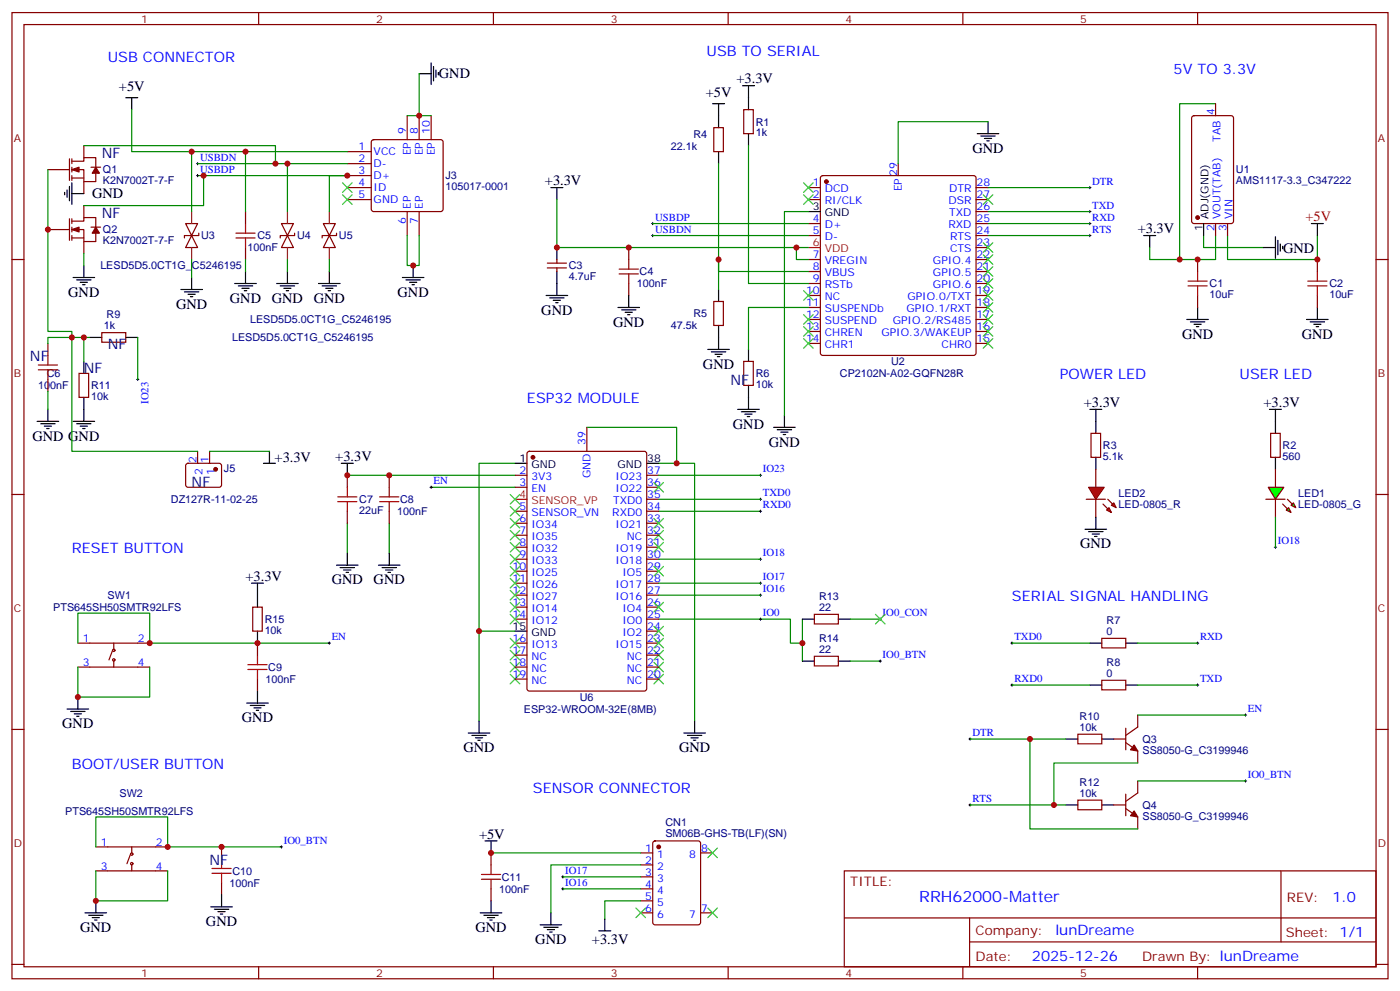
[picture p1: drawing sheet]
<svg xmlns="http://www.w3.org/2000/svg" width="412mm" height="292mm" viewBox="0 0 412 292" stroke-linecap="round" stroke-linejoin="round" font-family="sans-serif">
<g fill="none" stroke="#870000" stroke-width=".35">
<path d="M3.5 3.7h405.4v284.3h-405.4zM7.1 7.2h398.2v277.3h-398.2zM76.2 3.7v3.5M145.3 3.7v3.5M214.5 3.7v3.5M283.6 3.7v3.5M352.8 3.7v3.5M119.9 34v7.1M123.5 34v7.1M127 34v7.1M210.3 37.6h2.8v7h-2.8zM219.1 32.3h2.8v7h-2.8z"/>
<path d="M351.2 34.2l.5-.2h11l.6 .5 .1 30.6-.5 .6-11.2 .1-.6-.5-.1-30.6zM358.1 30.5v3.5M14.1 49.9h6.4M20.5 46.7v6.4M21.2 49.9h3.5v3.5h3.5v-2.4M21.2 47.4h3.5v-1h3.5v2.8M21.2 46.7v1.5M21.2 49.2v1.4M21.2 51.7v1.4M21.2 52.4h3.5M24.7 42.9v3.5M24.7 53.4v3.6"/>
<path d="M26.8 49.2h2.8M102.3 44.6h7.1M102.3 48.2h7.1M102.3 51.7h7.1M102.3 55.2h7.1M102.3 58.7h7.1M109.6 41.3l.5-.2h19.7l.5 .2 .2 .5v19.8l-.2 .5-.5 .2h-19.7l-.5-.3-.2-.4v-19.8zM238.1 55.2h3.6M238.1 58.7h3.6M241.9 51.9l.5-.2h44.4l.5 .2 .2 .5v51.5l-.2 .5-.5 .2h-44.4l-.5-.2-.2-.5v-51.5zM264.6 48.2v3.5M287.5 55.2h3.5"/>
<path d="M287.5 58.7h3.5M3.5 76.4h3.6M14.1 67.6h6.4M20.5 64.4v6.3M21.2 67.6h3.5v3.5h3.5v-2.5M21.2 65.1h3.5v-1.1h3.5v2.9M21.2 64.4v1.4M21.2 66.9v1.4M21.2 69.3v1.4M21.2 70h3.5M24.7 60.5v3.5M24.7 71.1v3.5"/>
<path d="M26.8 66.9h2.8M54.7 65.8h3.5l-1.8 3.5zM56.4 69.3l1.8 3.5h-3.5zM58.6 68.6v.7h-4.3v.7M72.3 62.3v3.5M72.3 72.8v3.6M82.9 65.8h3.5l-1.7 3.5zM84.7 69.3l1.7 3.5h-3.5zM86.8 68.6v.7h-4.3v.7M95.2 65.8h3.6l-1.8 3.5zM97 69.3l1.8 3.5h-3.6zM99.1 68.6v.7h-4.2v.7"/>
<path d="M119.9 62.3v7M123.5 62.3v7M161.2 77.4h5.7M161.2 78.8h5.7M164 76.4v1M164 78.8v1.1M185.2 72.8v3.6M238.1 76.4h3.6M238.1 65.8h3.6M238.1 69.3h3.6M238.1 79.9h3.6M287.5 76.4h3.5"/>
<path d="M287.5 65.8h3.5M287.5 69.3h3.5M287.5 79.9h3.5M287.5 72.8h3.5M287.5 62.3h3.5M352.8 76.4v3.5M358.1 65.8v3.5M361.6 65.8v3.5M388.1 76.4v3.5M405.3 76.4h3.6M30 97.9h7v2.8h-7zM185.2 83.4v3.6"/>
<path d="M210.3 88.7h2.8v7.1h-2.8zM238.1 83.4h3.6M238.1 87h3.6M238.1 90.5h3.6M238.1 94h3.6M238.1 97.5h3.6M287.5 83.4h3.5M287.5 87h3.5M287.5 90.5h3.5M287.5 94h3.5M287.5 97.5h3.5M352.8 87v3.5"/>
<path d="M388.1 87v3.5M14.1 101.1v3.5M14.1 111.7v3.5M23.3 109.9h2.8v7h-2.8zM219.1 106.4h2.8v7h-2.8zM238.1 101.1h3.6M287.5 101.1h3.5M54.9 136.6l.5-.3 9.4 .1 .5 .7-.1 5.9-.6 .4-9.5-.1-.4-.6v-5.6zM58.2 132.8v3.5M61.7 132.8v3.5M3.5 145.5h3.6M405.3 145.5h3.6"/>
<path d="M3.5 214.7h3.6M405.3 214.7h3.6M248.7 256.3h156.6v28.2h-156.6zM377.3 256.3v20.9M248.7 270.1h156.5M285.6 277.2h119.6M285.6 270.1v14.2M3.5 283.8h3.6M76.2 284.5v3.5M145.3 284.5v3.5M214.5 284.5v3.5M283.6 284.5v3.5"/>
<path d="M352.8 284.5v3.5M405.3 283.8h3.6"/>
</g>
<g fill="none" stroke="#000" stroke-width=".35">
<path d="M127 18.5v6.4M127.7 19.6v4.2M37 28.8h3.6M38.8 28.8v3.5M123.5 21.7h3.5M128.4 20.6v2.2M129.1 21.3v.7M209.9 30.5h3.5M211.7 30.5v7.1M218.7 25.2h3.5M220.5 25.2v7.1M220.5 39.3v3.6"/>
<path d="M287.9 39.3h6.3M291 35.8v3.5M19 56.6v.7M19.8 55.9v2.1M20.5 54.9v4.2M21.2 57h3.5M21.2 53.8v6.3M162.3 55.2h3.5M164 55.2v3.5M211.7 44.6v3.6M288.9 40h4.3M290 40.7h2.1"/>
<path d="M290.7 41.5h.7M24.7 78.1v3.6M72.3 79.9v3.5M84.7 79.9v3.5M97 79.9v3.5M121.7 78.1v3.6M164 72.8v3.6M164 79.9v7.1M238.1 62.3h3.6M336.9 69.3h3.5M338.7 69.3v3.5M354.5 65.8v3.5"/>
<path d="M372.2 72.8h3.5M375.7 69.7v6.3M376.4 70.7v4.3M377.1 71.8v2.1M377.8 72.5v.7M386.3 65.8h3.5M388.1 65.8v3.5M21.5 81.7h6.4M22.6 82.4h4.2M23.6 83.1h2.2M24.3 83.8h.7M26.5 99.3h3.5"/>
<path d="M37 99.3h3.6M53.3 85.2h6.3M54.3 85.9h4.3M55.4 86.6h2.1M56.1 87.3h.7M56.4 81.7v3.5M69.1 83.4h6.4M70.2 84.1h4.2M71.3 84.8h2.1M72 85.5h.7M81.5 83.4h6.3M82.5 84.1h4.3"/>
<path d="M83.6 84.8h2.1M84.3 85.5h.7M93.8 83.4h6.4M94.9 84.1h4.2M96 84.8h2.1M96.7 85.5h.7M118.5 81.7h6.4M119.6 82.4h4.2M120.6 83.1h2.2M121.4 83.8h.7M160.9 87h6.3M161.9 87.7h4.3"/>
<path d="M163 88.4h2.1M163.7 89.1h.7M182 90.5h6.4M183.1 91.2h4.2M184.1 91.9h2.2M184.9 92.6h.7M185.2 87v3.5M211.7 85.2v3.5M211.7 95.8v7M349.6 94h6.4M350.7 94.7h4.2M351.7 95.4h2.1"/>
<path d="M352.4 96.1h.7M352.8 90.5v3.5M384.9 94h6.3M385.9 94.7h4.3M387 95.4h2.1M387.7 96.1h.7M388.1 90.5v3.5M24.7 106.4v3.5M24.7 116.9v7.1M208.5 102.8h6.3M209.5 103.5h4.3M210.6 104.2h2.1"/>
<path d="M211.3 105h.7M220.5 102.8v3.6M220.5 113.4v7.1M10.9 124h6.4M12 124.7h4.2M13.1 125.4h2.1M13.8 126.1h.7M14.1 120.5v3.5M21.5 124h6.4M22.6 124.7h4.2M23.6 125.4h2.2M24.3 126.1h.7"/>
<path d="M77.6 136.3h3.5M79.4 132.8v3.5M217.3 120.5h6.4M218.4 121.2h4.2M219.4 121.9h2.1M220.1 122.6h.7M227.9 125.8h6.3M229 126.5h4.2M230 127.2h2.1M230.7 127.9h.7M231.1 122.2v3.6"/>
</g>
<g fill="none" stroke="#008700" stroke-width=".35">
<path d="M38.8 32.3v12.3h33.5M119.9 34h7.1M123.5 21.7v12.3M291 35.8h-26.4v12.4M358.1 30.5h-10.6v45.9h10.6v-7.1M14.1 49.9v47.6h7.1v35.3h37M24.7 42.9h56.4v5.3M56.4 44.6v17.7M58.2 51.7h44.1h-5.3v10.6M58.2 48.2h26.5M60 51.7v8.8h-35.3M102.3 48.2h-17.6v14.1"/>
<path d="M102.3 44.6h-30v17.7M164 58.7v14.1h74.1M211.7 48.2v31.7h26.4M220.5 42.9v40.5h17.6M291 55.2h30M24.7 74.6v3.5M56.4 76.4v5.3M72.3 76.4v3.5M84.7 76.4v3.5M97 76.4v3.5M119.9 69.3v8.8h3.6v-8.8M192.3 65.8h45.8"/>
<path d="M192.3 69.3h45.8M211.7 76.4v8.8M234.6 72.8v3.6h3.5M238.1 62.3h-7v59.9M291 62.3h30M291 65.8h30M291 69.3h30M338.7 72.8v3.6h8.8M354.5 69.3v3.5h17.7M361.6 69.3v7.1h26.5v-7.1M24.7 99.3v7.1M26.5 99.3h-12.4v1.8"/>
<path d="M40.6 99.3v12.4M238.1 90.5h-17.6v12.3M14.1 115.2v5.3M61.7 132.8h17.7"/>
</g>
<g fill="none" stroke="#3c3" stroke-width=".35">
<path d="M100.9 53.8l2.8 2.8M100.9 57.3l2.8 2.8M103.7 53.8l-2.8 2.8M103.7 57.3l-2.8 2.8M236.7 53.8l2.8 2.8M236.7 57.3l2.8 2.8M239.5 53.8l-2.8 2.8M239.5 57.3l-2.8 2.8M289.6 57.3l2.9 2.8M292.5 57.3l-2.9 2.8M289.6 71.4l2.9 2.9M289.6 75l2.9 2.8"/>
<path d="M289.6 78.5l2.9 2.8M292.5 71.4l-2.9 2.9M292.5 75l-2.9 2.8M292.5 78.5l-2.9 2.8M236.7 85.5l2.8 2.9M236.7 92.6l2.8 2.8M236.7 96.1l2.8 2.9M236.7 99.7l2.8 2.8M239.5 85.5l-2.8 2.9M239.5 92.6l-2.8 2.8M239.5 96.1l-2.8 2.9M239.5 99.7l-2.8 2.8"/>
<path d="M289.6 82l2.9 2.8M289.6 85.5l2.9 2.9M289.6 89.1l2.9 2.8M289.6 92.6l2.9 2.8M289.6 96.1l2.9 2.9M289.6 99.7l2.9 2.8M292.5 82l-2.9 2.8M292.5 85.5l-2.9 2.9M292.5 89.1l-2.9 2.8M292.5 92.6l-2.9 2.8M292.5 96.1l-2.9 2.9M292.5 99.7l-2.9 2.8"/>
</g>
<path d="M56.4 62.3v3.5M56.4 72.8v3.6M84.7 62.3v3.5M84.7 72.8v3.6M97 62.3v3.5M97 72.8v3.6" fill="none" stroke="#8c2424" stroke-width=".35"/>
<g fill="none" stroke="#a10000" stroke-width=".35">
<path d="M69.5 70h5.6M69.5 68.6h5.6M72.3 65.8v2.8M72.3 70v2.8M182.4 79.2h5.6M185.2 76.4v2.8M352.8 79.9v2.8M388.1 79.9v2.8M182.4 80.6h5.6M185.2 80.6v2.8M350 84.1h5.6M350 82.7h5.6"/>
<path d="M352.8 84.1v2.9M385.2 84.1h5.7M385.2 82.7h5.7M388.1 84.1v2.9M11.3 108.8h5.6M11.3 107.4h5.6M14.1 104.6v2.8M14.1 108.8v2.9"/>
</g>
<g fill="none" stroke="#000" stroke-width=".29">
<path d="M57.9 48.2h.7M57.9 51.7h.7M58.2 47.8v.7M58.2 51.3v.7M320.7 55.2h.7M321 54.9v.7M191.9 65.8h.7M191.9 69.3h.7M192.3 65.4v.7M192.3 69v.7M320.7 62.3h.7M320.7 65.8h.7"/>
<path d="M320.7 69.3h.7M321 61.9v.7M321 65.4v.7M321 69v.7M40.2 111.7h.7M40.6 111.3v.7"/>
</g>
<g fill="#870000" stroke="#870000" stroke-width=".35">
<path d="M28.2 49.2l1.1 1.8h-2.1z"/>
<path d="M21.2 49.9l2.1-.7v1.4z"/>
<path d="M28.2 66.9l1.1 1.7h-2.1z"/>
<path d="M21.2 67.6l2.1-.7v1.4z"/>
<circle cx="63.5" cy="138.1" r=".53"/>
<circle cx="243.4" cy="53.4" r=".53"/>
<circle cx="352.8" cy="64" r=".53"/>
</g>
<path d="M238.1 72.8h3.6" fill="none" stroke="#f00" stroke-width=".35"/>
<g fill="#f00" stroke="#870000" stroke-width=".35">
<path d="M320.7 143.4h4.6l-2.5 3.5z"/>
<path d="M320 146.9h5.6z"/>
</g>
<g fill="#870000" stroke="#870000" stroke-width=".35">
<path d="M326.3 146.9l1.4 1.4z"/>
<path d="M324.9 148.3l1.4 1.5z"/>
</g>
<g fill="#f00" stroke="#870000" stroke-width=".35">
<path d="M327.4 148.7l.7-.7 .7 1.4z"/>
<path d="M326 150.1l.7-.7 .7 1.4z"/>
</g>
<g fill="none" stroke="#870000" stroke-width=".35">
<path d="M102.3 139.9v3.5M114.7 139.9v3.5M151.7 139.9h3.5M155.5 133l.4-.2h33.9l.6 .5 .1 69.4-.5 .6-34.1 .1-.6-.5-.1-69.4zM172.9 125.8v7M190.5 139.9h3.5M321.4 127.5h2.8v7.1h-2.8zM322.8 138.1v5.3M374.3 127.5h2.8v7.1h-2.8zM375.7 138.1v5.3M102.3 150.5v3.5M114.7 150.5v3.5"/>
<path d="M151.7 143.4h3.5M151.7 150.5h3.5M151.7 154h3.5M151.7 157.5h3.5M190.5 143.4h3.5M190.5 146.9h3.5M190.5 150.5h3.5M190.5 154h3.5M190.5 157.5h3.5M322.8 146.9v5.3M375.7 146.9v5.3M151.7 161h3.5"/>
<path d="M151.7 164.6h3.5M151.7 168.1h3.5M151.7 171.6h3.5M151.7 175.2h3.5M151.7 178.7h3.5M190.5 161h3.5M190.5 164.6h3.5M190.5 168.1h3.5M190.5 171.6h3.5M190.5 175.2h3.5M190.5 178.7h3.5M151.7 182.2h3.5"/>
<path d="M151.7 189.3h3.5M151.7 192.8h3.5M151.7 196.3h3.5M151.7 199.8h3.5M190.5 182.2h3.5M190.5 185.7h3.5M190.5 189.3h3.5M190.5 192.8h3.5M190.5 196.3h3.5M190.5 199.8h3.5M239.9 193.1h7v2.9h-7zM239.9 180.8h7v2.8h-7z"/>
</g>
<g fill="none" stroke="#000" stroke-width=".35">
<path d="M100.5 136.3h3.6M102.3 136.3v3.6M151.7 136.3h3.5M190.5 136.3h3.5M321 120.5h3.6M322.8 120.5v7M322.8 134.6v3.5M373.9 120.5h3.6M375.7 120.5v7M375.7 134.6v3.5M319.6 155.8h6.4M320.7 156.5h4.2"/>
<path d="M321.7 157.2h2.1M322.4 157.9h.7M322.8 152.2v3.6M99.1 166.3h6.4M100.2 167h4.2M101.2 167.7h2.2M102 168.5h.7M102.3 162.8v3.5M111.5 166.3h6.3M112.5 167h4.3M113.6 167.7h2.1M114.3 168.5h.7"/>
<path d="M114.7 162.8v3.5M151.7 185.7h3.5M236.4 194.6h3.5M236.4 182.2h3.5M246.9 194.6h3.6M246.9 182.2h3.6M137.9 215.7h6.4M139 216.4h4.2M140.1 217.1h2.1M140.8 217.8h.7M141.1 212.2v3.5M201.4 215.7h6.4"/>
<path d="M202.5 216.4h4.2M203.6 217.1h2.1M204.3 217.8h.7M204.6 212.2v3.5"/>
</g>
<g fill="none" stroke="#008700" stroke-width=".35">
<path d="M102.3 139.9h49.4M151.7 136.3h-10.6v75.9M172.9 125.8h26.4v10.5M194 136.3h10.6v75.9M102.3 154v8.8M114.7 154v8.8M127 143.4h24.7M194 150.5h30M141.1 185.7h10.6M194 182.2h38.8v7.1h3.6M236.4 182.2v12.4M250.5 194.6h8.8"/>
<path d="M250.5 182.2h8.8"/>
</g>
<path d="M126.6 143.4h.8M127 143.1v.7M223.7 150.5h.7M223.7 146.9h.7M224 146.6v.7M224 150.1v.7M223.7 182.2h.7M224 181.9v.7M258.9 194.6h.7M258.9 182.2h.7M259.3 181.9v.7M259.3 194.2v.7" fill="none" stroke="#000" stroke-width=".29"/>
<g fill="none" stroke="#3c3" stroke-width=".35">
<path d="M192.6 156.1l2.8 2.8M195.4 156.1l-2.8 2.8M150.3 198.4l2.8 2.9M150.3 194.9l2.8 2.8M150.3 191.4l2.8 2.8M153.1 198.4l-2.8 2.9M153.1 194.9l-2.8 2.8M153.1 191.4l-2.8 2.8M192.6 198.4l2.8 2.9M192.6 194.9l2.8 2.8M192.6 191.4l2.8 2.8M195.4 198.4l-2.8 2.9"/>
<path d="M195.4 194.9l-2.8 2.8M195.4 191.4l-2.8 2.8"/>
</g>
<path d="M99.5 147.6h5.6M99.5 146.2h5.6M102.3 143.4v2.8M102.3 147.6v2.9M111.8 147.6h5.7M111.8 146.2h5.7M114.7 143.4v2.8M114.7 147.6v2.9" fill="none" stroke="#a10000" stroke-width=".35"/>
<path d="M151.7 146.9h3.5" fill="none" stroke="#f00" stroke-width=".35"/>
<circle cx="157" cy="134.6" r=".53" fill="#870000" stroke="#870000" stroke-width=".35"/>
<g fill="#0f0" stroke="#870000" stroke-width=".35">
<path d="M378.9 150.1l.7-.7 .7 1.4z"/>
<path d="M380.3 148.7l.7-.7 .7 1.4z"/>
</g>
<g fill="#870000" stroke="#870000" stroke-width=".35">
<path d="M377.8 148.3l1.4 1.5z"/>
<path d="M379.2 146.9l1.4 1.4z"/>
</g>
<path d="M372.9 146.9h5.6z" fill="#f00" stroke="#870000" stroke-width=".35"/>
<path d="M373.6 143.4h4.6l-2.5 3.5z" fill="#0f0" stroke="#870000" stroke-width=".35"/>
<g fill="none" stroke="#000" stroke-width=".29">
<path d="M223.7 139.9h.7M224 139.5v.7M223.7 164.6h.7M223.7 171.6h.7M223.7 175.2h.7M224 164.2v.7M224 171.3v.7M224 174.8v.7M375.4 161h.7M375.7 160.7v.7M96.7 189.3h.7M97 188.9v.7"/>
<path d="M297.7 189.3h.7M298.1 188.9v.7M352.4 189.3h.7M352.8 188.9v.7M285.4 217.5h.7M285.8 217.1v.7M297.7 201.6h.7M298.1 201.3v.7M352.4 201.6h.7M352.8 201.3v.7M366.5 210.4h.7M366.9 210.1v.7"/>
<path d="M285.4 236.9h.7M285.8 236.5v.7M366.5 229.8h.7M366.9 229.5v.7M82.5 249.2h.8M82.9 248.9v.7M165.5 258.1h.7M165.8 257.7v.7M165.5 261.6h.7M165.8 261.2v.7"/>
</g>
<g fill="none" stroke="#008700" stroke-width=".35">
<path d="M194 139.9h30M194 146.9h30M375.7 152.2v8.8M194 175.2h30M194 171.6h30M194 164.6h30M22.9 189.3v-8.9h21.2v8.9h52.9M22.9 196.3v8.8h21.2v-8.8M298.1 189.3h22.9M335.1 189.3h17.7M285.8 217.5h28.2M298.1 201.6h22.9"/>
<path d="M303.4 217.5v26.4h31.7M335.1 201.6h17.7M335.1 210.4h31.8M285.8 236.9h28.2M335.1 224.5h-24.7v12.4M335.1 229.8h31.8M28.2 249.2v-8.8h21.2v8.8h33.5M28.2 256.3v8.8h21.2v-8.8M144.6 251h44.1M165.8 258.1h22.9M188.7 254.5h-26.4v14.1M165.8 261.6h22.9"/>
<path d="M188.7 265.1h-10.5v5.3"/>
</g>
<g fill="none" stroke="#000" stroke-width=".35">
<path d="M74.1 171.6h3.5M75.8 171.6v7.1M75.8 185.7v3.6M321 189.3h3.6M331.6 189.3h3.5M19.8 208.7h6.3M20.8 209.4h4.2M21.9 210.1h2.1M22.6 210.8h.7M22.9 205.1v3.6M72.7 206.9h6.3M73.7 207.6h4.3"/>
<path d="M74.8 208.3h2.1M75.5 209h.7M75.8 203.4v3.5M314 217.5h3.5M321 201.6h3.6M324.6 217.5h3.5M331.6 201.6h3.5M314 236.9h3.5M324.6 236.9h3.5M142.9 247.5h3.5M144.6 247.5v3.5M25 268.6h6.4"/>
<path d="M26.1 269.3h4.2M27.2 270.1h2.1M27.9 270.8h.7M28.2 265.1v3.5M62.1 266.9h6.3M63.1 267.6h4.3M64.2 268.3h2.1M64.9 269h.7M65.3 263.3v3.6M141.5 268.6h6.3M142.5 269.3h4.3M143.6 270.1h2.1"/>
<path d="M144.3 270.8h.7M144.6 265.1v3.5M159.1 272.2h6.4M160.2 272.9h4.2M161.2 273.6h2.1M161.9 274.3h.7M162.3 268.6v3.6M176.4 273.9h3.5M178.2 270.4v3.5"/>
</g>
<g fill="none" stroke="#870000" stroke-width=".35">
<path d="M74.4 178.7h2.9v7h-2.9zM22.9 196.3h21.2M22.9 189.3h21.2M33.2 191.4l-1.1 2.8M33.5 189.3v1.7M33.5 194.6v1.7M75.8 189.3v3.5M75.8 199.8v3.6M324.6 187.9h7v2.8h-7zM317.5 216.1h7.1v2.8h-7.1zM324.6 200.2h7v2.8h-7zM328.1 217.5h3.5"/>
<path d="M331.6 214.3v6.4M331.6 218.5l3.5 2.5v3.5M335.1 210.4v3.6l-3.5 2.4M317.5 235.5h7.1v2.8h-7.1zM328.1 236.9h3.5M331.6 233.7v6.4M331.6 237.9l3.5 2.5v3.5M335.1 229.8v3.6l-3.5 2.4M28.2 256.3h21.2M28.2 249.2h21.2M38.5 251.4l-1.1 2.8M38.8 249.2v1.8"/>
<path d="M38.8 254.5v1.8M65.3 249.2v3.6M65.3 259.8v3.5M144.6 251v3.5M188.7 251h3.6M188.7 254.5h3.6M188.7 258.1h3.6M192.5 247.7l.5-.2h12.7l.6 .4 .1 23.6-.5 .6-12.9 .1-.7-.5v-23.5zM206.4 251h3.5M144.6 261.6v3.5M188.7 261.6h3.6M188.7 265.1h3.6"/>
<path d="M188.7 268.6h3.6M206.4 268.6h3.5"/>
<circle cx="33.5" cy="194.2" r=".35"/>
<circle cx="33.5" cy="191.4" r=".35"/>
<circle cx="38.8" cy="254.2" r=".35"/>
<circle cx="38.8" cy="251.4" r=".35"/>
</g>
<path d="M73 197h5.7M73 195.6h5.7M75.8 192.8v2.8M75.8 197v2.8M62.4 257h5.7M62.4 255.6h5.7M65.3 252.8v2.8M65.3 257v2.8M141.8 258.8h5.7M141.8 257.4h5.7M144.6 254.5v2.9M144.6 258.8v2.8" fill="none" stroke="#a10000" stroke-width=".35"/>
<g fill="#870000" stroke="#870000" stroke-width=".35">
<path d="M334.1 219.3l1 1.7-2.1-.3z"/>
<path d="M334.1 238.7l1 1.7-2.1-.3z"/>
<circle cx="194" cy="249.2" r=".53"/>
</g>
<g fill="none" stroke="#3c3" stroke-width=".35">
<path d="M150.3 145.5l2.8 2.8M150.3 149l2.8 2.9M150.3 152.6l2.8 2.8M150.3 156.1l2.8 2.8M150.3 159.6l2.8 2.9M153.1 145.5l-2.8 2.8M153.1 149l-2.8 2.9M153.1 152.6l-2.8 2.8M153.1 156.1l-2.8 2.8M153.1 159.6l-2.8 2.9M192.6 142l2.8 2.8M192.6 152.6l2.8 2.8"/>
<path d="M192.6 159.6l2.8 2.9M195.4 142l-2.8 2.8M195.4 152.6l-2.8 2.8M195.4 159.6l-2.8 2.9M150.3 163.2l2.8 2.8M150.3 166.7l2.8 2.8M150.3 170.2l2.8 2.8M150.3 173.7l2.8 2.9M150.3 177.3l2.8 2.8M153.1 163.2l-2.8 2.8M153.1 166.7l-2.8 2.8M153.1 170.2l-2.8 2.8"/>
<path d="M153.1 173.7l-2.8 2.9M153.1 177.3l-2.8 2.8M192.6 166.7l2.8 2.8M192.6 177.3l2.8 2.8M195.4 166.7l-2.8 2.8M195.4 177.3l-2.8 2.8M150.3 180.8l2.8 2.8M150.3 187.9l2.8 2.8M153.1 180.8l-2.8 2.8M153.1 187.9l-2.8 2.8M192.6 184.3l2.8 2.8M192.6 187.9l2.8 2.8"/>
<path d="M195.4 184.3l-2.8 2.8M195.4 187.9l-2.8 2.8M257.9 180.8l2.8 2.8M260.7 180.8l-2.8 2.8M208.5 249.6l2.8 2.8M211.3 249.6l-2.8 2.8M187.3 267.2l2.8 2.9M190.1 267.2l-2.8 2.9M208.5 267.2l2.8 2.9M211.3 267.2l-2.8 2.9"/>
</g>
<g fill="#c00">
<circle cx="123.5" cy="34" r=".88"/>
<circle cx="121.7" cy="78.1" r=".88"/>
<circle cx="72.3" cy="44.6" r=".88"/>
<circle cx="56.4" cy="44.6" r=".88"/>
<circle cx="84.7" cy="48.2" r=".88"/>
<circle cx="102.3" cy="51.7" r=".88"/>
<circle cx="81.1" cy="48.2" r=".88"/>
<circle cx="60" cy="51.7" r=".88"/>
<circle cx="24.7" cy="99.3" r=".88"/>
<circle cx="21.2" cy="99.3" r=".88"/>
<circle cx="14.1" cy="67.6" r=".88"/>
<circle cx="211.7" cy="76.4" r=".88"/>
<circle cx="164" cy="72.8" r=".88"/>
<circle cx="185.2" cy="72.8" r=".88"/>
<circle cx="234.6" cy="72.8" r=".88"/>
<circle cx="352.8" cy="76.4" r=".88"/>
<circle cx="347.5" cy="76.4" r=".88"/>
<circle cx="388.1" cy="76.4" r=".88"/>
<circle cx="199.3" cy="136.3" r=".88"/>
<circle cx="236.4" cy="189.3" r=".88"/>
<circle cx="114.7" cy="139.9" r=".88"/>
<circle cx="102.3" cy="139.9" r=".88"/>
<circle cx="141.1" cy="185.7" r=".88"/>
<circle cx="75.8" cy="189.3" r=".88"/>
<circle cx="44.1" cy="189.3" r=".88"/>
<circle cx="22.9" cy="205.1" r=".88"/>
<circle cx="49.4" cy="249.2" r=".88"/>
<circle cx="65.3" cy="249.2" r=".88"/>
<circle cx="28.2" cy="265.1" r=".88"/>
<circle cx="303.4" cy="217.5" r=".88"/>
<circle cx="310.4" cy="236.9" r=".88"/>
<circle cx="144.6" cy="251" r=".88"/>
</g>
<text font-size="4.6" fill="#00f" x="270.8" y="265.3">RRH62000-Matter</text>
<g font-size="4.2" fill="#00f">
<text x="208.1" y="16.4">USB TO SERIAL</text>
<text x="31.7" y="18.2">USB CONNECTOR</text>
<text x="345.7" y="21.7">5V TO 3.3V</text>
<text x="312.2" y="111.7">POWER LED</text>
<text x="365.1" y="111.7">USER LED</text>
<text x="155.2" y="118.7">ESP32 MODULE</text>
<text x="21.2" y="162.8">RESET BUTTON</text>
<text x="298.1" y="176.9">SERIAL SIGNAL HANDLING</text>
<text x="21.2" y="226.3">BOOT/USER BUTTON</text>
<text x="157" y="233.4">SENSOR CONNECTOR</text>
<text x="392.5" y="265.6">1.0</text>
<text x="310.9" y="275.1">lunDreame</text>
<text x="304" y="282.9">2025-12-26</text>
</g>
<g font-size="4.2">
<text x="129.3" y="23.1">GND</text>
<text x="35" y="26.7">+5V</text>
<text x="207.9" y="28.4">+5V</text>
<text x="217" y="24.5">+3.3V</text>
<text x="286.5" y="45">GND</text>
<text x="27.2" y="58.4">GND</text>
<text x="160.5" y="54.5">+3.3V</text>
<text x="335.1" y="68.6">+3.3V</text>
<text x="378" y="74.3">GND</text>
<text x="20.1" y="87.3">GND</text>
<text x="67.7" y="89.1">GND</text>
<text x="80.1" y="89.1">GND</text>
<text x="92.4" y="89.1">GND</text>
<text x="117.1" y="87.3">GND</text>
<text x="51.9" y="90.8">GND</text>
<text x="159.5" y="92.6">GND</text>
<text x="180.6" y="96.1">GND</text>
<text x="348.2" y="99.7">GND</text>
<text x="383.5" y="99.7">GND</text>
<text x="207.1" y="108.5">GND</text>
<text x="319.3" y="119.8">+3.3V</text>
<text x="372.2" y="119.8">+3.3V</text>
<text x="9.5" y="129.6">GND GND</text>
<text x="215.9" y="126.1">GND</text>
<text x="226.5" y="131.4">GND</text>
<text x="80.9" y="136">+3.3V</text>
<text x="98.8" y="135.6">+3.3V</text>
<text x="318.2" y="161.4">GND</text>
<text x="72.3" y="170.9">+3.3V</text>
<text x="97.7" y="172">GND</text>
<text x="110.1" y="172">GND</text>
<text x="18.3" y="214.3">GND</text>
<text x="71.3" y="212.5">GND</text>
<text x="136.5" y="221.4">GND</text>
<text x="200" y="221.4">GND</text>
<text x="141.1" y="246.8">+5V</text>
<text x="23.6" y="274.3">GND</text>
<text x="60.7" y="272.5">GND</text>
<text x="140.1" y="274.3">GND</text>
<text x="157.7" y="277.8">GND</text>
<text x="174.4" y="277.9">+3.3V</text>
</g>
<g font-size="4.2" fill="#000080">
<text x="30" y="46.4">NF</text>
<text x="30" y="64">NF</text>
<text x="8.8" y="106.4">NF</text>
<text x="31.7" y="102.8">NF</text>
<text x="24.7" y="109.9">NF</text>
<text x="215.2" y="113.4">NF</text>
<text x="56.4" y="143.4">NF</text>
<text x="61.7" y="254.5">NF</text>
</g>
<text font-size="4.2" fill="#f00" x="384.5" y="65.1">+5V</text>
<g font-size="3.9" fill="#800">
<text x="250.5" y="260.9">TITLE:</text>
<text x="379.1" y="265.6">REV:</text>
<text x="287.4" y="275.1">Company:</text>
<text x="378.7" y="275.7">Sheet: 1/1</text>
<text x="287.4" y="282.8">Date:</text>
<text x="336.4" y="282.8">Drawn By: lunDreame</text>
</g>
<g font-size="3.2" fill="#800">
<text x="41.6" y="6.7">1</text>
<text x="110.8" y="6.7">2</text>
<text x="179.9" y="6.7">3</text>
<text x="249.1" y="6.7">4</text>
<text x="318.2" y="6.7">5</text>
<text x="4.1" y="41.8">A</text>
<text x="405.9" y="41.8">A</text>
<text x="4.1" y="110.9">B</text>
<text x="405.9" y="110.9">B</text>
<text x="4.1" y="180.1">C</text>
<text x="405.9" y="180.1">C</text>
<text x="4.1" y="249.2">D</text>
<text x="405.9" y="249.2">D</text>
<text x="41.6" y="287.5">1</text>
<text x="110.8" y="287.5">2</text>
<text x="179.9" y="287.5">3</text>
<text x="249.1" y="287.5">4</text>
<text x="318.2" y="287.5">5</text>
</g>
<g font-size="3.2" fill="#00f">
<text x="357.7" y="33.9" transform="rotate(-90 357.7 33.9)">4</text>
<text x="119.6" y="39.3" transform="rotate(-90 119.6 39.3)">9</text>
<text x="123.1" y="39.3" transform="rotate(-90 123.1 39.3)">8</text>
<text x="126.6" y="39.3" transform="rotate(-90 126.6 39.3)">10</text>
<text x="359.5" y="41.6" transform="rotate(-90 359.5 41.6)">TAB</text>
<text x="58.9" y="47.3">USBDN</text>
<text x="105.6" y="44.3">1</text>
<text x="105.6" y="47.8">2</text>
<text x="110.1" y="45.7">VCC</text>
<text x="121" y="45.7" transform="rotate(-90 121 45.7)">EP</text>
<text x="124.5" y="45.7" transform="rotate(-90 124.5 45.7)">EP</text>
<text x="128.1" y="45.7" transform="rotate(-90 128.1 45.7)">EP</text>
<text x="58.9" y="50.8">USBDP</text>
<text x="105.6" y="51.3">3</text>
<text x="110.1" y="49.2">D-</text>
<text x="110.1" y="52.7">D+</text>
<text x="264.2" y="51.7" transform="rotate(-90 264.2 51.7)">29</text>
<text x="105.6" y="54.9">4</text>
<text x="105.6" y="58.4">5</text>
<text x="110.1" y="56.3">ID</text>
<text x="110.1" y="59.8">GND</text>
<text x="239.5" y="54.9">1</text>
<text x="239.5" y="58.4">2</text>
<text x="243" y="56.6">DCD</text>
<text x="265.6" y="56.3" transform="rotate(-90 265.6 56.3)">EP</text>
<text x="279.6" y="56.6">DTR</text>
<text x="287.7" y="58.4">27</text>
<text x="287.7" y="54.9">28</text>
<text x="321.7" y="54.3">DTR</text>
<text x="121" y="61.6" transform="rotate(-90 121 61.6)">EP</text>
<text x="124.5" y="61.6" transform="rotate(-90 124.5 61.6)">EP</text>
<text x="193" y="64.9">USBDP</text>
<text x="239.5" y="65.4">4</text>
<text x="243" y="60.1">RI/CLK</text>
<text x="279.4" y="60.1">DSR</text>
<text x="279.6" y="63.7">TXD</text>
<text x="287.7" y="65.4">25</text>
<text x="287.7" y="61.9">26</text>
<text x="321.7" y="61.4">TXD</text>
<text x="321.7" y="64.9">RXD</text>
<text x="359.5" y="64.5" transform="rotate(-90 359.5 64.5)">VOUT(TAB)</text>
<text x="363" y="64.5" transform="rotate(-90 363 64.5)">VIN</text>
<text x="119.6" y="66" transform="rotate(-90 119.6 66)">6</text>
<text x="123.1" y="66" transform="rotate(-90 123.1 66)">7</text>
<text x="193" y="68.4">USBDN</text>
<text x="239.5" y="69">5</text>
<text x="243" y="67.2">D+</text>
<text x="243" y="70.7">D-</text>
<text x="279.4" y="67.2">RXD</text>
<text x="279.9" y="70.7">RTS</text>
<text x="287.7" y="69">24</text>
<text x="321.7" y="68.4">RTS</text>
<text x="357.7" y="68" transform="rotate(-90 357.7 68)">2</text>
<text x="361.2" y="68" transform="rotate(-90 361.2 68)">3</text>
<text x="239.5" y="76">7</text>
<text x="243" y="77.8">VREGIN</text>
<text x="274.8" y="77.8">GPIO.4</text>
<text x="279.9" y="74.3">CTS</text>
<text x="287.7" y="76">22</text>
<text x="287.7" y="72.5">23</text>
<text x="239.5" y="79.6">8</text>
<text x="239.5" y="83.1">9</text>
<text x="243" y="81.3">VBUS</text>
<text x="274.8" y="81.3">GPIO.5</text>
<text x="287.7" y="83.1">20</text>
<text x="287.7" y="79.6">21</text>
<text x="237.4" y="86.6">10</text>
<text x="243" y="84.8">RSTb</text>
<text x="243" y="88.4">NC</text>
<text x="267.3" y="88.4">GPIO.0/TXT</text>
<text x="274.8" y="84.8">GPIO.6</text>
<text x="287.7" y="86.6">19</text>
<text x="237.4" y="90.1">11</text>
<text x="237.4" y="93.7">12</text>
<text x="243" y="91.9">SUSPENDb</text>
<text x="243" y="95.4">SUSPEND</text>
<text x="263" y="95.4">GPIO.2/RS485</text>
<text x="267.1" y="91.9">GPIO.1/RXT</text>
<text x="287.7" y="93.7">17</text>
<text x="287.7" y="90.1">18</text>
<text x="237.4" y="97.2">13</text>
<text x="237.4" y="100.7">14</text>
<text x="243" y="99">CHREN</text>
<text x="259.6" y="99">GPIO.3/WAKEUP</text>
<text x="287.7" y="100.7">15</text>
<text x="287.7" y="97.2">16</text>
<text x="243" y="102.5">CHR1</text>
<text x="277.4" y="102.5">CHR0</text>
<text x="43.7" y="118.9" transform="rotate(-90 43.7 118.9)">IO23</text>
<text x="172.5" y="131.1" transform="rotate(-90 172.5 131.1)">39</text>
<text x="57.9" y="136.2" transform="rotate(-90 57.9 136.2)">2</text>
<text x="61.4" y="136.2" transform="rotate(-90 61.4 136.2)">1</text>
<text x="59.6" y="139.7" transform="rotate(-90 59.6 139.7)">2</text>
<text x="63.1" y="139.7" transform="rotate(-90 63.1 139.7)">1</text>
<text x="127.7" y="142.5">EN</text>
<text x="153" y="143.1">3</text>
<text x="153" y="139.5">2</text>
<text x="156.5" y="141.3">3V3</text>
<text x="173.9" y="140.8" transform="rotate(-90 173.9 140.8)">GND</text>
<text x="181.3" y="141.3">IO23</text>
<text x="190.7" y="139.5">37</text>
<text x="190.7" y="143.1">36</text>
<text x="224.7" y="139">IO23</text>
<text x="156.5" y="144.8">EN</text>
<text x="180.6" y="148.3">TXD0</text>
<text x="181.3" y="144.8">IO22</text>
<text x="190.7" y="146.6">35</text>
<text x="224.7" y="149.6">RXD0</text>
<text x="224.7" y="146">TXD0</text>
<text x="153" y="153.6">6</text>
<text x="153" y="150.1">5</text>
<text x="156.5" y="155.4">IO34</text>
<text x="156.5" y="151.9">SENSOR_VN</text>
<text x="180.4" y="151.9">RXD0</text>
<text x="181.3" y="155.4">IO21</text>
<text x="190.7" y="150.1">34</text>
<text x="190.7" y="153.6">33</text>
<text x="153" y="160.7">8</text>
<text x="153" y="157.2">7</text>
<text x="156.5" y="158.9">IO35</text>
<text x="184.6" y="158.9">NC</text>
<text x="190.7" y="157.2">32</text>
<text x="190.7" y="160.7">31</text>
<text x="376.4" y="160.2">IO18</text>
<text x="151" y="167.7">10</text>
<text x="153" y="164.2">9</text>
<text x="156.5" y="166">IO33</text>
<text x="156.5" y="162.5">IO32</text>
<text x="181.3" y="162.5">IO19</text>
<text x="181.3" y="166">IO18</text>
<text x="190.7" y="164.2">30</text>
<text x="190.7" y="167.7">29</text>
<text x="224.7" y="163.7">IO18</text>
<text x="151" y="171.3">11</text>
<text x="156.5" y="173">IO26</text>
<text x="156.5" y="169.5">IO25</text>
<text x="181.3" y="173">IO17</text>
<text x="183.3" y="169.5">IO5</text>
<text x="190.7" y="171.3">28</text>
<text x="224.7" y="170.7">IO17</text>
<text x="151" y="178.3">13</text>
<text x="151" y="174.8">12</text>
<text x="156.5" y="176.6">IO27</text>
<text x="181.3" y="176.6">IO16</text>
<text x="190.7" y="174.8">27</text>
<text x="190.7" y="178.3">26</text>
<text x="224.7" y="174.3">IO16</text>
<text x="151" y="181.9">14</text>
<text x="156.5" y="183.6">IO12</text>
<text x="156.5" y="180.1">IO14</text>
<text x="183.3" y="180.1">IO4</text>
<text x="183.3" y="183.6">IO0</text>
<text x="190.7" y="181.9">25</text>
<text x="190.7" y="185.4">24</text>
<text x="224.7" y="181.3">IO0</text>
<text x="260" y="181.3">IO0_CON</text>
<text x="24.4" y="188.9">1</text>
<text x="40.6" y="188.9">2</text>
<text x="97.7" y="188.4">EN</text>
<text x="151" y="188.9">16</text>
<text x="156.5" y="190.7">IO13</text>
<text x="181.3" y="190.7">IO15</text>
<text x="183.3" y="187.1">IO2</text>
<text x="190.7" y="188.9">23</text>
<text x="298.8" y="188.4">TXD0</text>
<text x="353.5" y="188.4">RXD</text>
<text x="24.4" y="196">3</text>
<text x="40.6" y="196">4</text>
<text x="151" y="196">18</text>
<text x="151" y="192.4">17</text>
<text x="156.5" y="197.7">NC</text>
<text x="156.5" y="194.2">NC</text>
<text x="184.6" y="194.2">NC</text>
<text x="184.6" y="197.7">NC</text>
<text x="190.7" y="192.4">22</text>
<text x="190.7" y="196">21</text>
<text x="260" y="193.7">IO0_BTN</text>
<text x="151" y="199.5">19</text>
<text x="156.5" y="201.3">NC</text>
<text x="184.6" y="201.3">NC</text>
<text x="190.7" y="199.5">20</text>
<text x="298.8" y="200.7">RXD0</text>
<text x="353.5" y="200.7">TXD</text>
<text x="367.6" y="209.6">EN</text>
<text x="286.5" y="216.6">DTR</text>
<text x="367.6" y="229">IO0_BTN</text>
<text x="286.5" y="236">RTS</text>
<text x="29.7" y="248.9">1</text>
<text x="45.9" y="248.9">2</text>
<text x="83.6" y="248.4">IO0_BTN</text>
<text x="190.1" y="250.6">1</text>
<text x="206.6" y="250.6">8</text>
<text x="29.7" y="255.9">3</text>
<text x="45.9" y="255.9">4</text>
<text x="166.5" y="257.2">IO17</text>
<text x="190.1" y="254.2">2</text>
<text x="190.1" y="257.7">3</text>
<text x="193.6" y="252.4">1</text>
<text x="193.6" y="255.9">2</text>
<text x="203.1" y="252.4">8</text>
<text x="166.5" y="260.7">IO16</text>
<text x="190.1" y="261.2">4</text>
<text x="193.6" y="259.5">3</text>
<text x="193.6" y="263">4</text>
<text x="190.1" y="264.8">5</text>
<text x="190.1" y="268.3">6</text>
<text x="193.6" y="266.5">5</text>
<text x="206.6" y="268.3">7</text>
<text x="193.6" y="270.1">6</text>
<text x="203.1" y="270.1">7</text>
</g>
<g font-size="3.2" fill="#000080">
<text x="204.3" y="40.5">R4</text>
<text x="222.6" y="40.1">1k</text>
<text x="222.6" y="37">R1</text>
<text x="197.6" y="44">22.1k</text>
<text x="30.3" y="51">Q1</text>
<text x="131.2" y="52.8">J3</text>
<text x="364.1" y="51">U1</text>
<text x="30.3" y="54.2">K2N7002T-7-F</text>
<text x="131.2" y="56">105017-0001</text>
<text x="364.1" y="54.2">AMS1117-3.3_C347222</text>
<text x="30.3" y="71.9">K2N7002T-7-F</text>
<text x="30.3" y="68.7">Q2</text>
<text x="59.3" y="70.5">U3</text>
<text x="75.8" y="70.5">C5</text>
<text x="87.5" y="70.5">U4</text>
<text x="99.8" y="70.5">U5</text>
<text x="72.9" y="74">100nF</text>
<text x="29.6" y="79.3">LESD5D5.0CT1G_C5246195</text>
<text x="167.6" y="82.5">4.7uF</text>
<text x="167.6" y="79.3">C3</text>
<text x="188.4" y="81.1">C4</text>
<text x="187.6" y="84.6">100nF</text>
<text x="356.3" y="87.7">10uF</text>
<text x="356.3" y="84.5">C1</text>
<text x="391.6" y="87.7">10uF</text>
<text x="391.6" y="84.5">C2</text>
<text x="31.4" y="93.7">R9</text>
<text x="73.7" y="95.1">LESD5D5.0CT1G_C5246195</text>
<text x="204.3" y="93.4">R5</text>
<text x="30.5" y="96.9">1k</text>
<text x="68.4" y="100.4">LESD5D5.0CT1G_C5246195</text>
<text x="197.6" y="96.9">47.5k</text>
<text x="262.5" y="107.5">U2</text>
<text x="13.8" y="111">C6</text>
<text x="222.6" y="111">R6</text>
<text x="247.4" y="111">CP2102N-A02-GQFN28R</text>
<text x="11.2" y="114.5">100nF</text>
<text x="26.8" y="117.7">10k</text>
<text x="26.8" y="114.5">R11</text>
<text x="222.6" y="114.2">10k</text>
<text x="324.9" y="135.4">5.1k</text>
<text x="324.9" y="132.2">R3</text>
<text x="377.8" y="135.4">560</text>
<text x="377.8" y="132.2">R2</text>
<text x="66" y="138.9">J5</text>
<text x="50.4" y="148.1">DZ127R-11-02-25</text>
<text x="105.8" y="148">C7</text>
<text x="117.8" y="148.1">C8</text>
<text x="329.5" y="149.5">LED-0805_R</text>
<text x="329.5" y="146.3">LED2</text>
<text x="382.4" y="149.5">LED-0805_G</text>
<text x="382.4" y="146.3">LED1</text>
<text x="105.8" y="151.2">22uF</text>
<text x="117" y="151.6">100nF</text>
<text x="15.7" y="179.8">PTS645SH50SMTR92LFS</text>
<text x="31.7" y="176.3">SW1</text>
<text x="241.3" y="179.7">22</text>
<text x="241.3" y="176.6">R13</text>
<text x="78" y="183.3">R15</text>
<text x="326" y="183.6">R7</text>
<text x="78" y="186.5">10k</text>
<text x="241.3" y="188.9">R14</text>
<text x="326" y="186.8">0</text>
<text x="79" y="197.4">C9</text>
<text x="241.3" y="192.1">22</text>
<text x="326" y="196">R8</text>
<text x="78.2" y="200.9">100nF</text>
<text x="326" y="199.1">0</text>
<text x="154.3" y="209.8">ESP32-WROOM-32E(8MB)</text>
<text x="170.8" y="206.3">U6</text>
<text x="318" y="215">10k</text>
<text x="318" y="211.8">R10</text>
<text x="336.5" y="221.8">SS8050-G_C3199946</text>
<text x="336.5" y="218.6">Q3</text>
<text x="318" y="231.2">R12</text>
<text x="19.2" y="239.8">PTS645SH50SMTR92LFS</text>
<text x="35.2" y="234.5">SW2</text>
<text x="318" y="234.4">10k</text>
<text x="336.5" y="238">Q4</text>
<text x="196" y="243">CN1</text>
<text x="336.5" y="241.2">SS8050-G_C3199946</text>
<text x="196" y="246.2">SM06B-GHS-TB(LF)(SN)</text>
<text x="68.5" y="257.4">C10</text>
<text x="67.7" y="260.9">100nF</text>
<text x="147" y="262.7">100nF</text>
<text x="147.8" y="259.2">C11</text>
</g>
<g font-size="3.2">
<text x="239.5" y="61.9">3</text>
<text x="243" y="63.7">GND</text>
<text x="356" y="64.5" transform="rotate(-90 356 64.5)">ADJ(GND)</text>
<text x="354.2" y="68" transform="rotate(-90 354.2 68)">1</text>
<text x="153" y="136">1</text>
<text x="156.5" y="137.8">GND</text>
<text x="181.9" y="137.8">GND</text>
<text x="190.7" y="136">38</text>
<text x="151" y="185.4">15</text>
<text x="156.5" y="187.1">GND</text>
</g>
<g font-size="3.2" fill="#f00">
<text x="239.5" y="72.5">6</text>
<text x="243" y="74.3">VDD</text>
<text x="153" y="146.6">4</text>
<text x="156.5" y="148.3">SENSOR_VP</text>
</g>
</svg>
